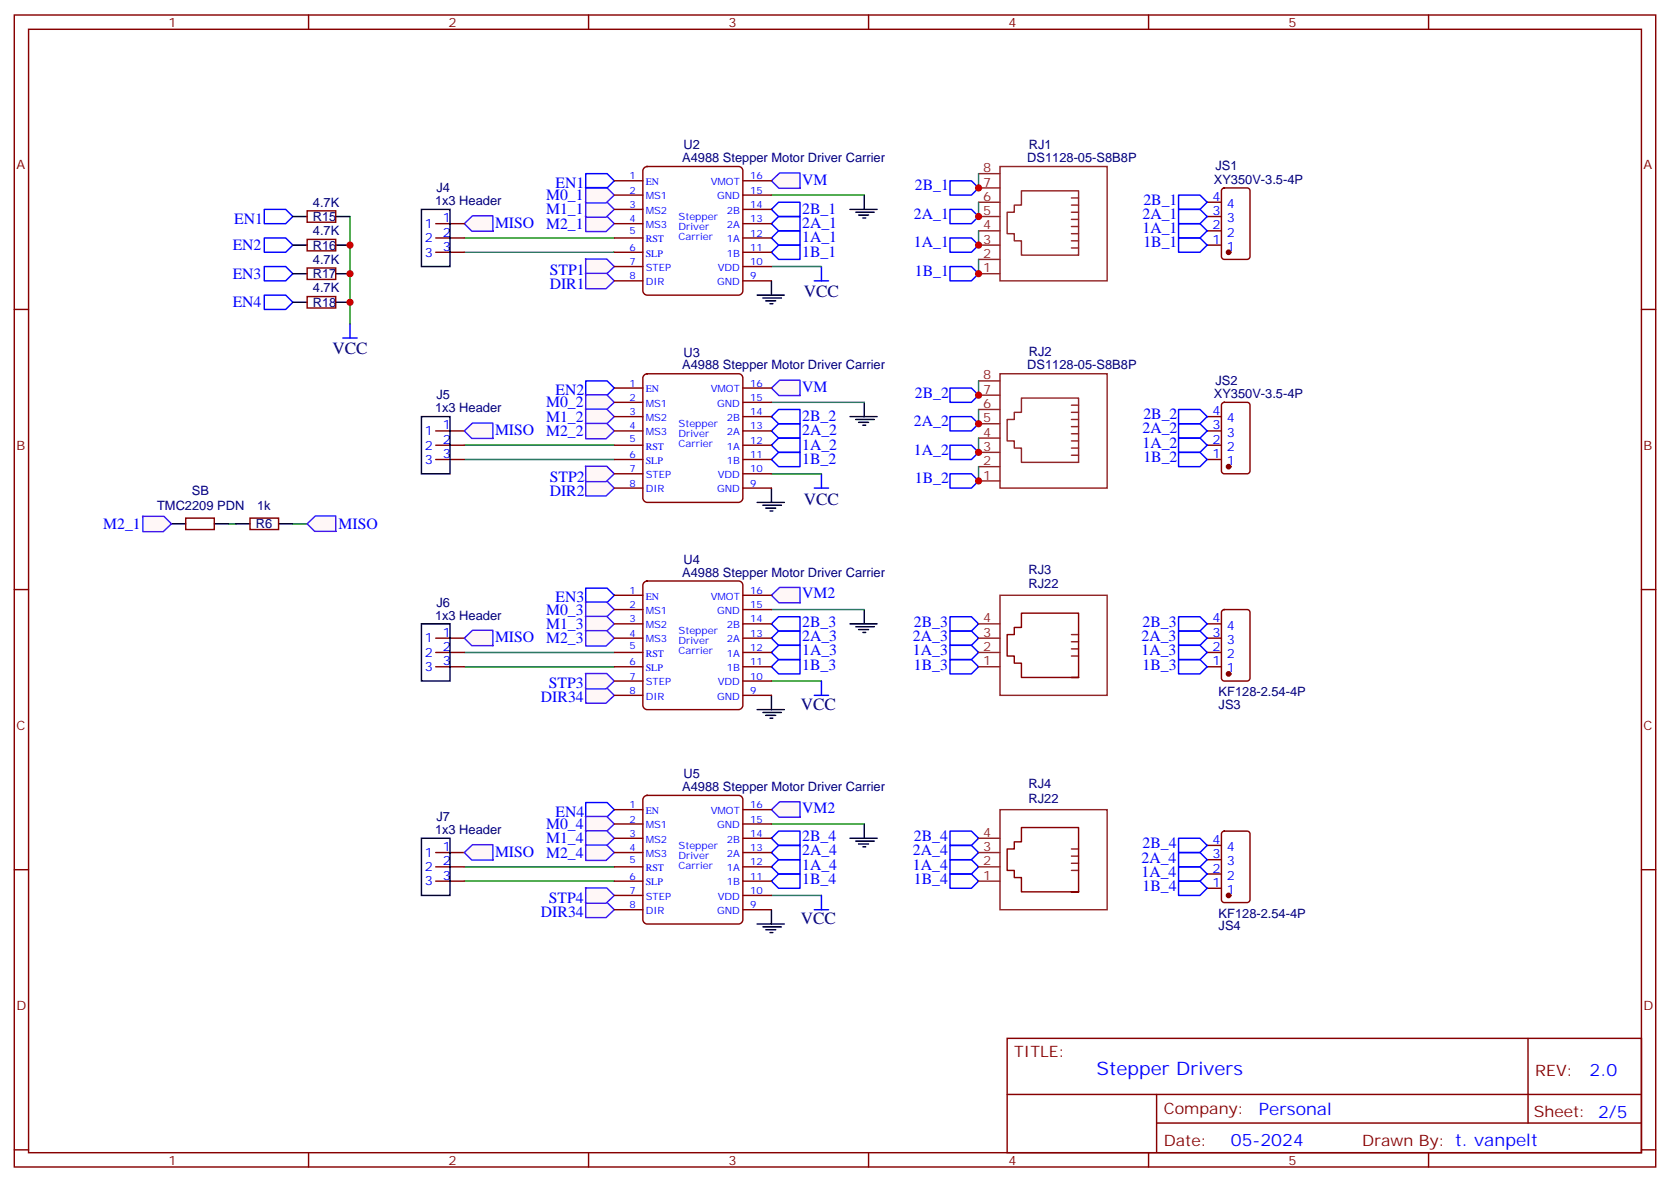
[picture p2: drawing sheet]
<svg xmlns="http://www.w3.org/2000/svg" width="412mm" height="292mm" viewBox="0 0 412 292" stroke-linecap="round" stroke-linejoin="round" font-family="sans-serif">
<g fill="none" stroke="#870000" stroke-width=".35">
<path d="M3.5 3.7h405.4v284.3h-405.4zM7.1 7.2h398.2v277.3h-398.2zM76.2 3.7v3.5M145.3 3.7v3.5M214.5 3.7v3.5M283.6 3.7v3.5M352.8 3.7v3.5M298.1 57h3.5M298.1 53.4h3.5M298.1 49.9h3.5M301.9 46.6l.4-.2h5.7a.71 .71 0 0 1 .7 .7v16.2a.76 .76 0 0 1-.7 .7h-5.7a.76 .76 0 0 1-.7-.7v-16.2zM3.5 76.4h3.6"/>
<path d="M298.1 60.5h3.5M405.3 76.4h3.6M301.9 99.5l.4-.2h5.7a.71 .71 0 0 1 .7 .7v16.2a.76 .76 0 0 1-.7 .7h-5.7a.76 .76 0 0 1-.7-.7v-16.2zM298.1 113.4h3.5M298.1 109.9h3.5M298.1 106.4h3.5M298.1 102.8h3.5M3.5 145.5h3.6M298.1 157.5h3.5M298.1 154h3.5M301.9 150.7l.4-.2h5.7a.71 .71 0 0 1 .7 .7v16.2a.76 .76 0 0 1-.7 .7h-5.7a.76 .76 0 0 1-.7-.7v-16.2zM405.3 145.5h3.6"/>
<path d="M298.1 164.6h3.5M298.1 161h3.5M3.5 214.7h3.6M298.1 219.3h3.5M298.1 215.7h3.5M298.1 212.2h3.5M298.1 208.7h3.5M301.9 205.3l.4-.2h5.7a.71 .71 0 0 1 .7 .7v16.3a.76 .76 0 0 1-.7 .7h-5.7a.76 .76 0 0 1-.7-.7v-16.3zM405.3 214.7h3.6M264.6 220.1h1.7h-14.1v-3.5h-1.7v-1.8h-1.8v-5.2h1.8v-1.8h1.7v-3.5h14.1v15.8M248.7 256.3h156.6v28.2h-156.6zM377.3 256.3v20.9"/>
<path d="M248.7 270.1h156.5M285.6 277.2h119.6M285.6 270.1v14.2M3.5 283.8h3.6M76.2 284.5v3.5M145.3 284.5v3.5M214.5 284.5v3.5M283.6 284.5v3.5M352.8 284.5v3.5M405.3 283.8h3.6"/>
</g>
<g fill="#870000" stroke="#870000" stroke-width=".35">
<circle cx="303.4" cy="115.2" r=".53"/>
<circle cx="303.4" cy="62.3" r=".53"/>
<circle cx="303.4" cy="221" r=".53"/>
<circle cx="303.4" cy="166.3" r=".53"/>
</g>
<g fill="none" stroke="#8c2424" stroke-width=".35">
<path d="M241.7 42.9h5.2M241.7 46.4h5.2M241.7 49.9h5.2M241.7 53.4h5.2M241.7 57h5.2M246.9 41.1h26.5v28.2h-26.5zM252.2 47.1h14.1v15.9h-14.1v-3.6h-1.7v-1.7h-1.8v-5.3h1.8v-1.8h1.7zM264.6 48.9h1.7M264.6 50.6h1.7M264.6 52.4h1.7M264.6 54.2h1.7M264.6 55.9h1.7"/>
<path d="M264.6 57.7h1.7M264.6 59.4h1.7M241.7 60.5h5.2M241.7 64h5.2M241.7 67.6h5.2M264.6 61.2h1.7M241.7 94h5.2M241.7 97.5h5.2M246.9 92.3h26.5v28.2h-26.5zM252.2 98.2h14.1v15.9h-14.1v-3.5h-1.7v-1.8h-1.8v-5.3h1.8v-1.7h1.7zM241.7 101.1h5.2M241.7 104.6h5.2"/>
<path d="M241.7 108.1h5.2M241.7 111.7h5.2M241.7 115.2h5.2M241.7 118.7h5.2M264.6 100h1.7M264.6 101.8h1.7M264.6 103.5h1.7M264.6 105.3h1.7M264.6 107.1h1.7M264.6 108.8h1.7M264.6 110.6h1.7M264.6 112.4h1.7"/>
<path d="M246.9 199.8h26.5v24.7h-26.5zM241.7 217.5h5.2M241.7 214h5.2M241.7 210.4h5.2M241.7 206.9h5.2M264.6 214.8h1.7M264.6 213.1h1.7M264.6 211.3h1.7M264.6 209.6h1.7"/>
</g>
<g fill="none" stroke="#00f" stroke-width=".35">
<path d="M234.6 44.6h5.3l1.8 1.8-1.8 1.8h-5.3zM234.6 51.7h5.3l1.8 1.7-1.8 1.8h-5.3zM234.6 58.7h5.3l1.8 1.8-1.8 1.8h-5.3zM291 48.2h5.3l1.8 1.7-1.8 1.8h-5.3zM291 51.7h5.3l1.8 1.7-1.8 1.8h-5.3zM291 55.2h5.3l1.8 1.8-1.8 1.7h-5.3zM291 58.7h5.3l1.8 1.8-1.8 1.8h-5.3zM234.6 65.8h5.3l1.8 1.8-1.8 1.7h-5.3zM234.6 95.8h5.3l1.8 1.7-1.8 1.8h-5.3zM234.6 102.8h5.3l1.8 1.8-1.8 1.8h-5.3zM234.6 109.9h5.3l1.8 1.8-1.8 1.7h-5.3zM234.6 116.9h5.3l1.8 1.8-1.8 1.8h-5.3z"/>
<path d="M291 101.1h5.3l1.8 1.7-1.8 1.8h-5.3zM291 104.6h5.3l1.8 1.8-1.8 1.7h-5.3zM291 108.1h5.3l1.8 1.8-1.8 1.8h-5.3zM291 111.7h5.3l1.8 1.7-1.8 1.8h-5.3zM190.5 157.5l1.8-1.7h5.3v3.5h-5.3zM234.6 155.8h5.3l1.8 1.7-1.8 1.8h-5.3zM291 155.8h5.3l1.8 1.7-1.8 1.8h-5.3zM190.5 164.6l1.8-1.8h5.3v3.5h-5.3zM234.6 162.8h5.3l1.8 1.8-1.8 1.7h-5.3zM291 162.8h5.3l1.8 1.8-1.8 1.7h-5.3zM190.5 210.4l1.8-1.7h5.3v3.5h-5.3zM190.5 217.5l1.8-1.8h5.3v3.6h-5.3z"/>
<path d="M190.5 214l1.8-1.8h5.3v3.5h-5.3zM190.5 206.9l1.8-1.8h5.3v3.6h-5.3zM234.6 208.7h5.3l1.8 1.7-1.8 1.8h-5.3zM234.6 215.7h5.3l1.8 1.8-1.8 1.8h-5.3zM234.6 212.2h5.3l1.8 1.8-1.8 1.7h-5.3zM234.6 205.1h5.3l1.8 1.8-1.8 1.8h-5.3zM291 210.4h5.3l1.8 1.8-1.8 1.8h-5.3zM291 217.5h5.3l1.8 1.8-1.8 1.7h-5.3zM291 214h5.3l1.8 1.7-1.8 1.8h-5.3zM291 206.9h5.3l1.8 1.8-1.8 1.7h-5.3zM201.1 224.5h3.5M202.8 221v3.5"/>
</g>
<path d="M241.7 42.9v3.5M241.7 49.9v3.5M241.7 57v3.5M241.7 64v3.6M241.7 94v3.5M241.7 101.1v3.5M241.7 108.1v3.6M241.7 115.2v3.5M190.5 221h12.3" fill="none" stroke="#008700" stroke-width=".35"/>
<path d="M209.9 206.9h6.7M211.3 207.6h4.6M212 208.3h2.5M213.1 209h.7M213.4 203.4v3.5" fill="none" stroke="#000" stroke-width=".35"/>
<g fill="#fff7f7" stroke="#420aff" stroke-width=".35">
<path d="M190.5 199.8l2-1.9h5.1v3.8h-5.2z"/>
<path d="M144.6 222.7h5.2l1.9 1.8-2 2h-5.1z"/>
<path d="M144.6 219.2h5.2l1.9 1.8-2 2h-5.1z"/>
</g>
<path d="M187 228.1h6.7M188.4 228.8h4.6M189.1 229.5h2.5M190.1 230.2h.8M190.5 224.5v3.6" fill="none" stroke="#000" stroke-width=".35"/>
<path d="M190.5 168.1h12.3M190.5 203.4h22.9" fill="none" stroke="#008700" stroke-width=".35"/>
<path d="M190.5 154l1.8-1.8h5.3v3.6h-5.3zM234.6 159.3h5.3l1.8 1.7-1.8 1.8h-5.3zM234.6 152.2h5.3l1.8 1.8-1.8 1.8h-5.3zM291 159.3h5.3l1.8 1.7-1.8 1.8h-5.3zM291 152.2h5.3l1.8 1.8-1.8 1.8h-5.3zM190.5 161l1.8-1.7h5.3v3.5h-5.3zM201.1 171.6h3.5M202.8 168.1v3.5" fill="none" stroke="#00f" stroke-width=".35"/>
<path d="M241.7 157.5h5.2M241.7 154h5.2M246.9 146.9h26.5v24.7h-26.5zM264.6 158.4h1.7M264.6 156.6h1.7M241.7 164.6h5.2M241.7 161h5.2M264.6 161.9h1.7M264.6 160.2h1.7" fill="none" stroke="#8c2424" stroke-width=".35"/>
<path d="M264.6 167.2h1.7h-14.1v-3.5h-1.7v-1.8h-1.8v-5.3h1.8v-1.7h1.7v-3.6h14.1v15.9" fill="none" stroke="#870000" stroke-width=".35"/>
<g fill="#fff7f7" stroke="#420aff" stroke-width=".35">
<path d="M190.5 146.9l2-1.9h5.1v3.8h-5.2z"/>
<path d="M144.6 169.8h5.2l1.9 1.8-2 2h-5.1z"/>
<path d="M144.6 166.2h5.2l1.9 1.9-2 1.9h-5.1z"/>
</g>
<path d="M187 175.2h6.7M188.4 175.9h4.6M189.1 176.6h2.5M190.1 177.3h.8M190.5 171.6v3.6" fill="none" stroke="#000" stroke-width=".35"/>
<circle cx="183.4" cy="95.8" r=".18" fill="#008700"/>
<g fill="#fff7f7" stroke="#420aff" stroke-width=".35">
<path d="M144.6 118.6h5.2l1.9 1.9-2 1.9h-5.1z"/>
<path d="M144.6 115.1h5.2l1.9 1.8-2 2h-5.1z"/>
<path d="M190.5 95.8l2-2h5.1v3.8h-5.2z"/>
</g>
<path d="M190.5 113.4l1.8-1.7h5.3v3.5h-5.3zM190.5 109.9l1.8-1.8h5.3v3.6h-5.3zM190.5 106.4l1.8-1.8h5.3v3.5h-5.3zM190.5 102.8l1.8-1.7h5.3v3.5h-5.3zM202.8 116.9v3.6M201.1 120.5h3.5" fill="none" stroke="#00f" stroke-width=".35"/>
<path d="M190.5 116.9h12.3" fill="none" stroke="#008700" stroke-width=".35"/>
<g fill="#fff7f7" stroke="#420aff" stroke-width=".35">
<path d="M144.6 63.9h5.2l1.9 1.9-2 1.9h-5.1z"/>
<path d="M144.6 67.5h5.2l1.9 1.8-2 2h-5.1z"/>
<path d="M190.5 44.6l2-1.9h5.1v3.8h-5.2z"/>
</g>
<path d="M190.5 58.7l1.8-1.7h5.3v3.5h-5.3zM190.5 51.7l1.8-1.8h5.3v3.5h-5.3zM192.3 53.4h5.3v3.6h-5.3l-1.8-1.8zM190.5 62.3l1.8-1.8h5.3v3.5h-5.3zM201.1 69.3h3.5M202.8 65.8v3.5" fill="none" stroke="#00f" stroke-width=".35"/>
<path d="M190.5 65.8h12.3" fill="none" stroke="#008700" stroke-width=".35"/>
<g fill="#fff7f7" stroke="#420aff" stroke-width=".35">
<path d="M144.6 53.4h5.2l1.9 1.8-2 2h-5.1z"/>
<path d="M144.6 49.8h5.2l1.9 1.9-2 1.9h-5.1z"/>
<path d="M144.6 46.3h5.2l1.9 1.9-2 1.9h-5.1z"/>
</g>
<g fill="none" stroke="#000" stroke-width=".35">
<path d="M209.9 51.7h6.7M211.3 52.4h4.6M212 53.1h2.5M213.1 53.8h.7M213.4 48.2v3.5M187 72.8h6.7M188.4 73.6h4.6M189.1 74.3h2.5M190.1 75h.8M190.5 69.3v3.5M213.4 99.3v3.5M209.9 102.8h6.7"/>
<path d="M211.3 103.5h4.6M212 104.2h2.5M213.1 105h.7M187 124h6.7M188.4 124.7h4.6M189.1 125.4h2.5M190.1 126.1h.8M190.5 120.5v3.5M209.9 154h6.7M211.3 154.7h4.6M212 155.4h2.5M213.1 156.1h.7"/>
<path d="M213.4 150.5v3.5"/>
</g>
<path d="M190.5 48.2h22.9M190.5 99.3h22.9M114.7 113.4h37M190.5 150.5h22.9" fill="none" stroke="#008700" stroke-width=".35"/>
<path d="M144.6 42.9h5.3l1.8 1.7-1.8 1.8h-5.3zM144.6 94h5.3l1.8 1.8-1.8 1.7h-5.3zM144.6 145.2h5.3l1.8 1.7-1.8 1.8h-5.3zM144.6 198.1h5.3l1.8 1.7-1.8 1.8h-5.3z" fill="none" stroke="#00f" stroke-width=".35"/>
<g fill="#fff7f7" stroke="#420aff" stroke-width=".35">
<path d="M144.6 97.5h5.2l1.9 1.8-2 1.9h-5.1z"/>
<path d="M144.6 101h5.2l1.9 1.8-2 2h-5.1z"/>
<path d="M144.6 104.5h5.2l1.9 1.9-2 1.9h-5.1z"/>
<path d="M144.6 148.6h5.2l1.9 1.9-2 1.9h-5.1z"/>
<path d="M144.6 152.1h5.2l1.9 1.9-2 1.9h-5.1z"/>
<path d="M144.6 155.7h5.2l1.9 1.8-2 2h-5.1z"/>
<path d="M144.6 201.5h5.2l1.9 1.9-2 1.9h-5.1z"/>
<path d="M144.6 205.1h5.2l1.9 1.8-2 1.9h-5.1z"/>
<path d="M144.6 208.6h5.2l1.9 1.8-2 2h-5.1z"/>
</g>
<path d="M114.7 164.6h37M114.7 217.5h37" fill="none" stroke="#008700" stroke-width=".35"/>
<path d="M114.7 55.2l2-1.9h5l.1 3.8h-5.3z" fill="#fff7f7" stroke="#420aff" stroke-width=".35"/>
<path d="M114.7 58.7h37M114.7 62.3h37M114.7 109.9h37M114.7 161h37M114.7 214h37" fill="none" stroke="#008700" stroke-width=".35"/>
<path d="M107.6 55.2h7.1M107.6 58.7h7.1M107.6 62.3h7.1M107.6 106.4h7.1M107.6 109.9h7.1M107.6 113.4h7.1" fill="none" stroke="#870000" stroke-width=".35"/>
<path d="M104.1 51.7h7v14.1h-7zM104.1 102.8h7v14.1h-7z" fill="none" stroke="#000" stroke-width=".35"/>
<path d="M114.7 106.4l2-2h5l.1 3.8h-5.3z" fill="#fff7f7" stroke="#420aff" stroke-width=".35"/>
<path d="M107.6 157.5h7.1M107.6 161h7.1M107.6 164.6h7.1" fill="none" stroke="#870000" stroke-width=".35"/>
<path d="M104.1 154h7v14.1h-7z" fill="none" stroke="#000" stroke-width=".35"/>
<path d="M114.7 157.5l2-1.9h5l.1 3.8h-5.3z" fill="#fff7f7" stroke="#420aff" stroke-width=".35"/>
<path d="M107.6 210.4h7.1M107.6 214h7.1M107.6 217.5h7.1" fill="none" stroke="#870000" stroke-width=".35"/>
<path d="M104.1 206.9h7v14.1h-7z" fill="none" stroke="#000" stroke-width=".35"/>
<path d="M114.7 210.4l2-1.9h5l.1 3.8h-5.3z" fill="#fff7f7" stroke="#420aff" stroke-width=".35"/>
<path d="M159 41.5l.8-.4h22.6a1.06 1.06 0 0 1 1 1.1v29.6a1.13 1.13 0 0 1-1 1h-22.6a1.13 1.13 0 0 1-1.1-1v-29.6z" fill="#fff" stroke="#870000" stroke-width=".35"/>
<g fill="none" stroke="#870000" stroke-width=".35">
<path d="M151.7 44.6h7M151.7 48.2h7M151.7 51.7h7M151.7 55.2h7M151.7 58.7h7M183.4 44.6h7.1M183.4 48.2h7.1M183.4 51.7h7.1M183.4 55.2h7.1M183.4 58.7h7.1M151.7 62.3h7M151.7 65.8h7"/>
<path d="M151.7 69.3h7M183.4 62.3h7.1M183.4 65.8h7.1M183.4 69.3h7.1"/>
</g>
<path d="M159 92.7l.8-.4h22.6a1.06 1.06 0 0 1 1 1v29.6a1.13 1.13 0 0 1-1 1.1h-22.6a1.13 1.13 0 0 1-1.1-1.1v-29.6z" fill="#fff" stroke="#870000" stroke-width=".35"/>
<g fill="none" stroke="#870000" stroke-width=".35">
<path d="M151.7 95.8h7M151.7 99.3h7M183.4 95.8h7.1M183.4 99.3h7.1M151.7 102.8h7M151.7 106.4h7M151.7 109.9h7M151.7 113.4h7M151.7 116.9h7M183.4 102.8h7.1M183.4 106.4h7.1M183.4 109.9h7.1"/>
<path d="M183.4 113.4h7.1M183.4 116.9h7.1M151.7 120.5h7M183.4 120.5h7.1"/>
</g>
<path d="M159 143.8l.8-.4h22.6a1.06 1.06 0 0 1 1 1.1v29.6a1.13 1.13 0 0 1-1 1.1h-22.6a1.13 1.13 0 0 1-1.1-1.1v-29.6z" fill="#fff" stroke="#870000" stroke-width=".35"/>
<g fill="none" stroke="#870000" stroke-width=".35">
<path d="M151.7 146.9h7M151.7 150.5h7M151.7 154h7M151.7 157.5h7M183.4 146.9h7.1M183.4 150.5h7.1M183.4 154h7.1M183.4 157.5h7.1M151.7 161h7M151.7 164.6h7M151.7 168.1h7M151.7 171.6h7"/>
<path d="M183.4 161h7.1M183.4 164.6h7.1M183.4 168.1h7.1M183.4 171.6h7.1"/>
</g>
<path d="M159 196.8l.8-.5h22.6a1.06 1.06 0 0 1 1 1.1v29.6a1.13 1.13 0 0 1-1 1.1h-22.6a1.13 1.13 0 0 1-1.1-1.1v-29.6z" fill="#fff" stroke="#870000" stroke-width=".35"/>
<g fill="none" stroke="#870000" stroke-width=".35">
<path d="M75.8 52h7.1v2.9h-7.1zM75.8 59.1h7.1v2.8h-7.1zM75.8 66.1h7.1v2.9h-7.1zM75.8 73.2h7.1v2.8h-7.1zM151.7 199.8h7M183.4 199.8h7.1M151.7 203.4h7M151.7 206.9h7M151.7 210.4h7M151.7 214h7M151.7 217.5h7M183.4 203.4h7.1"/>
<path d="M183.4 206.9h7.1M183.4 210.4h7.1M183.4 214h7.1M183.4 217.5h7.1M151.7 221h7M151.7 224.5h7M183.4 221h7.1M183.4 224.5h7.1"/>
</g>
<path d="M65.3 51.7h5.3l1.7 1.7-1.7 1.8h-5.3zM65.3 58.7h5.3l1.7 1.8-1.7 1.8h-5.3zM65.3 65.8h5.3l1.7 1.8-1.7 1.7h-5.3zM65.3 72.8h5.3l1.7 1.8-1.7 1.8h-5.3zM86.4 79.9v3.5M84.7 83.4h3.5" fill="none" stroke="#00f" stroke-width=".35"/>
<path d="M86.4 53.4v26.5M56.4 129.3h1.8M72.3 129.3h3.5" fill="none" stroke="#008700" stroke-width=".35"/>
<path d="M72.3 53.4h3.5M82.9 53.4h3.5M72.3 60.5h3.5M72.3 67.6h3.5M72.3 74.6h3.5M82.9 60.5h3.5M82.9 67.6h3.5M82.9 74.6h3.5" fill="none" stroke="#000" stroke-width=".35"/>
<path d="M75.8 129.3l2.1-1.9h5l.1 3.7h-5.3z" fill="#fff7f7" stroke="#420aff" stroke-width=".35"/>
<path d="M42.3 129.3h3.6M52.9 129.3h3.5M58.2 129.3h3.5M68.8 129.3h3.5" fill="none" stroke="#000" stroke-width=".35"/>
<path d="M45.9 127.9h7v2.8h-7zM61.7 127.9h7.1v2.8h-7.1z" fill="none" stroke="#870000" stroke-width=".35"/>
<path d="M35.2 127.4h5.3l1.8 1.9-2 1.9h-5z" fill="#fff7f7" stroke="#420aff" stroke-width=".35"/>
<g fill="#c00">
<circle cx="241.7" cy="67.6" r=".88"/>
<circle cx="241.7" cy="60.5" r=".88"/>
<circle cx="241.7" cy="53.4" r=".88"/>
<circle cx="241.7" cy="46.4" r=".88"/>
<circle cx="241.7" cy="97.5" r=".88"/>
<circle cx="241.7" cy="104.6" r=".88"/>
<circle cx="241.7" cy="111.7" r=".88"/>
<circle cx="241.7" cy="118.7" r=".88"/>
<circle cx="86.4" cy="60.5" r=".88"/>
<circle cx="86.4" cy="67.6" r=".88"/>
<circle cx="86.4" cy="74.6" r=".88"/>
</g>
<text font-size="4.6" fill="#00f" x="270.8" y="265.3">Stepper Drivers</text>
<g font-size="4.2" fill="#000080">
<text x="198.5" y="73.4">VCC</text>
<text x="82.1" y="87.5">VCC</text>
<text x="198.5" y="124.5">VCC</text>
<text x="197.7" y="175.2">VCC</text>
<text x="197.7" y="228.1">VCC</text>
</g>
<g font-size="4.2" fill="#00f">
<text x="392.5" y="265.6">2.0</text>
<text x="310.9" y="275.1">Personal</text>
<text x="304" y="282.9">05-2024</text>
</g>
<g font-size="3.9" fill="#00f">
<text x="137.2" y="46.4">EN1</text>
<text x="198.1" y="45.7">VM</text>
<text x="225.9" y="47">2B_1</text>
<text x="134.9" y="52.9">M1_1</text>
<text x="134.9" y="49.4">M0_1</text>
<text x="198.1" y="52.7">2B_1</text>
<text x="282.4" y="50.5">2B_1</text>
<text x="57.8" y="55.2">EN1</text>
<text x="122.2" y="56.3">MISO</text>
<text x="134.9" y="56.5">M2_1</text>
<text x="198.1" y="59.8">1A_1</text>
<text x="198.1" y="56.3">2A_1</text>
<text x="225.7" y="54">2A_1</text>
<text x="282.1" y="54">2A_1</text>
<text x="282.1" y="57.6">1A_1</text>
<text x="57.5" y="61.7">EN2</text>
<text x="198.1" y="63.3">1B_1</text>
<text x="225.7" y="61.1">1A_1</text>
<text x="282.4" y="61.1">1B_1</text>
<text x="57.5" y="68.8">EN3</text>
<text x="135.7" y="67.9">STP1</text>
<text x="135.7" y="71.4">DIR1</text>
<text x="225.9" y="68.1">1B_1</text>
<text x="57.5" y="75.8">EN4</text>
<text x="134.9" y="100.6">M0_2</text>
<text x="137.2" y="97.5">EN2</text>
<text x="198.1" y="96.8">VM</text>
<text x="225.9" y="98.1">2B_2</text>
<text x="122.2" y="107.4">MISO</text>
<text x="134.9" y="104.1">M1_2</text>
<text x="134.9" y="107.6">M2_2</text>
<text x="198.1" y="107.4">2A_2</text>
<text x="198.1" y="103.9">2B_2</text>
<text x="225.7" y="105.2">2A_2</text>
<text x="282.1" y="106.9">2A_2</text>
<text x="282.4" y="103.4">2B_2</text>
<text x="198.1" y="110.9">1A_2</text>
<text x="225.7" y="112.2">1A_2</text>
<text x="282.1" y="110.5">1A_2</text>
<text x="135.7" y="119">STP2</text>
<text x="198.1" y="114.5">1B_2</text>
<text x="225.9" y="119.3">1B_2</text>
<text x="282.4" y="114">1B_2</text>
<text x="135.7" y="122.5">DIR2</text>
<text x="25.5" y="130.6">M2_1</text>
<text x="83.6" y="130.6">MISO</text>
<text x="137.2" y="148.7">EN3</text>
<text x="198.1" y="147.7">VM2</text>
<text x="134.9" y="151.7">M0_3</text>
<text x="134.9" y="155.2">M1_3</text>
<text x="198.1" y="154.7">2B_3</text>
<text x="225.7" y="154.7">2B_3</text>
<text x="282.1" y="154.7">2B_3</text>
<text x="122.2" y="158.6">MISO</text>
<text x="134.9" y="158.8">M2_3</text>
<text x="198.1" y="158.2">2A_3</text>
<text x="198.1" y="161.7">1A_3</text>
<text x="225.5" y="158.2">2A_3</text>
<text x="225.5" y="161.7">1A_3</text>
<text x="281.9" y="158.2">2A_3</text>
<text x="281.9" y="161.7">1A_3</text>
<text x="198.1" y="165.3">1B_3</text>
<text x="225.7" y="165.3">1B_3</text>
<text x="282.1" y="165.3">1B_3</text>
<text x="133.6" y="173.4">DIR34</text>
<text x="135.5" y="169.9">STP3</text>
<text x="137.2" y="201.6">EN4</text>
<text x="198.1" y="200.6">VM2</text>
<text x="134.9" y="204.6">M0_4</text>
<text x="134.9" y="208.2">M1_4</text>
<text x="198.1" y="207.6">2B_4</text>
<text x="225.7" y="207.6">2B_4</text>
<text x="282.1" y="209.4">2B_4</text>
<text x="122.2" y="211.5">MISO</text>
<text x="134.9" y="211.7">M2_4</text>
<text x="198.1" y="211.1">2A_4</text>
<text x="198.1" y="214.7">1A_4</text>
<text x="225.5" y="211.1">2A_4</text>
<text x="225.5" y="214.7">1A_4</text>
<text x="281.9" y="212.9">2A_4</text>
<text x="198.1" y="218.2">1B_4</text>
<text x="225.7" y="218.2">1B_4</text>
<text x="281.9" y="216.4">1A_4</text>
<text x="282.1" y="220">1B_4</text>
<text x="133.6" y="226.3">DIR34</text>
<text x="135.5" y="222.8">STP4</text>
</g>
<g font-size="3.9" fill="#800">
<text x="250.5" y="260.9">TITLE:</text>
<text x="379.1" y="265.6">REV:</text>
<text x="287.4" y="275.1">Company:</text>
<text x="378.7" y="275.7">Sheet: 2/5</text>
<text x="287.4" y="282.8">Date:</text>
<text x="336.4" y="282.8">Drawn By: t. vanpelt</text>
</g>
<g font-size="3.2" fill="#800">
<text x="41.6" y="6.7">1</text>
<text x="110.8" y="6.7">2</text>
<text x="179.9" y="6.7">3</text>
<text x="249.1" y="6.7">4</text>
<text x="318.2" y="6.7">5</text>
<text x="4.1" y="41.8">A</text>
<text x="405.9" y="41.8">A</text>
<text x="4.1" y="110.9">B</text>
<text x="405.9" y="110.9">B</text>
<text x="4.1" y="180.1">C</text>
<text x="405.9" y="180.1">C</text>
<text x="4.1" y="249.2">D</text>
<text x="405.9" y="249.2">D</text>
<text x="41.6" y="287.5">1</text>
<text x="110.8" y="287.5">2</text>
<text x="179.9" y="287.5">3</text>
<text x="249.1" y="287.5">4</text>
<text x="318.2" y="287.5">5</text>
</g>
<g font-size="3.2" fill="#000080">
<text x="168.5" y="40">A4988 Stepper Motor Driver Carrier</text>
<text x="168.8" y="36.9">U2</text>
<text x="253.7" y="40">DS1128-05-S8B8P</text>
<text x="254.1" y="36.7">RJ1</text>
<text x="107.8" y="47.4">J4</text>
<text x="299.7" y="45.3">XY350V-3.5-4P</text>
<text x="300.2" y="42">JS1</text>
<text x="77.3" y="51">4.7K</text>
<text x="107.4" y="50.6">1x3 Header</text>
<text x="77.2" y="54.6">R15</text>
<text x="77.3" y="58">4.7K</text>
<text x="77.2" y="61.6">R16</text>
<text x="77.3" y="65.1">4.7K</text>
<text x="77.2" y="68.7">R17</text>
<text x="77.2" y="75.7">R18</text>
<text x="77.3" y="72.1">4.7K</text>
<text x="168.8" y="88">U3</text>
<text x="254.1" y="87.9">RJ2</text>
<text x="168.5" y="91.2">A4988 Stepper Motor Driver Carrier</text>
<text x="253.7" y="91.2">DS1128-05-S8B8P</text>
<text x="300.2" y="95">JS2</text>
<text x="107.4" y="101.8">1x3 Header</text>
<text x="107.8" y="98.6">J5</text>
<text x="299.7" y="98.2">XY350V-3.5-4P</text>
<text x="38.8" y="125.8">TMC2209 PDN</text>
<text x="47.4" y="122.2">SB</text>
<text x="63.5" y="125.8">1k</text>
<text x="63.2" y="130.4">R6</text>
<text x="168.5" y="142.3">A4988 Stepper Motor Driver Carrier</text>
<text x="168.8" y="139.2">U4</text>
<text x="254" y="141.6">RJ3</text>
<text x="107.8" y="149.8">J6</text>
<text x="254" y="145.2">RJ22</text>
<text x="107.4" y="152.9">1x3 Header</text>
<text x="300.9" y="171.8">KF128-2.54-4P</text>
<text x="300.9" y="175">JS3</text>
<text x="168.5" y="195.3">A4988 Stepper Motor Driver Carrier</text>
<text x="168.8" y="192.1">U5</text>
<text x="254" y="194.6">RJ4</text>
<text x="107.8" y="202.7">J7</text>
<text x="254" y="198.1">RJ22</text>
<text x="107.4" y="205.8">1x3 Header</text>
<text x="300.9" y="226.5">KF128-2.54-4P</text>
<text x="300.9" y="229.7">JS4</text>
</g>
<g font-size="3.2" fill="#8d2323">
<text x="242.8" y="42.5">8</text>
<text x="242.8" y="46">7</text>
<text x="242.8" y="49.6">6</text>
<text x="242.8" y="53.1">5</text>
<text x="242.8" y="56.6">4</text>
<text x="242.8" y="60.1">3</text>
<text x="242.8" y="63.7">2</text>
<text x="242.8" y="67.2">1</text>
<text x="242.8" y="93.7">8</text>
<text x="242.8" y="97.2">7</text>
<text x="242.8" y="100.7">6</text>
<text x="242.8" y="104.2">5</text>
<text x="242.8" y="107.8">4</text>
<text x="242.8" y="111.3">3</text>
<text x="242.8" y="114.8">2</text>
<text x="242.8" y="118.4">1</text>
<text x="242.8" y="153.6">4</text>
<text x="242.8" y="160.7">2</text>
<text x="242.8" y="157.2">3</text>
<text x="242.8" y="164.2">1</text>
<text x="242.8" y="206.6">4</text>
<text x="242.8" y="213.6">2</text>
<text x="242.8" y="210.1">3</text>
<text x="242.8" y="217.1">1</text>
</g>
<g font-size="3.2" fill="#00f">
<text x="299.4" y="53.1">3</text>
<text x="299.4" y="49.6">4</text>
<text x="302.9" y="51.3">4</text>
<text x="104.9" y="56.3">1</text>
<text x="104.9" y="59.8">2</text>
<text x="109.4" y="54.9">1</text>
<text x="109.4" y="58.4">2</text>
<text x="299.4" y="56.6">2</text>
<text x="302.9" y="58.4">2</text>
<text x="302.9" y="54.9">3</text>
<text x="104.9" y="63.3">3</text>
<text x="109.4" y="61.9">3</text>
<text x="299.4" y="60.1">1</text>
<text x="302.9" y="61.9">1</text>
<text x="104.9" y="107.4">1</text>
<text x="109.4" y="106">1</text>
<text x="299.4" y="106">3</text>
<text x="299.4" y="102.5">4</text>
<text x="302.9" y="107.8">3</text>
<text x="302.9" y="104.2">4</text>
<text x="104.9" y="110.9">2</text>
<text x="109.4" y="109.5">2</text>
<text x="109.4" y="113.1">3</text>
<text x="299.4" y="113.1">1</text>
<text x="299.4" y="109.5">2</text>
<text x="302.9" y="111.3">2</text>
<text x="104.9" y="114.5">3</text>
<text x="302.9" y="114.8">1</text>
<text x="299.4" y="153.6">4</text>
<text x="302.9" y="155.4">4</text>
<text x="104.9" y="158.6">1</text>
<text x="109.4" y="157.2">1</text>
<text x="109.4" y="160.7">2</text>
<text x="299.4" y="160.7">2</text>
<text x="299.4" y="157.2">3</text>
<text x="302.9" y="158.9">3</text>
<text x="104.9" y="162.1">2</text>
<text x="104.9" y="165.6">3</text>
<text x="109.4" y="164.2">3</text>
<text x="299.4" y="164.2">1</text>
<text x="302.9" y="166">1</text>
<text x="302.9" y="162.5">2</text>
<text x="299.4" y="208.3">4</text>
<text x="104.9" y="211.5">1</text>
<text x="104.9" y="215">2</text>
<text x="109.4" y="210.1">1</text>
<text x="109.4" y="213.6">2</text>
<text x="299.4" y="215.4">2</text>
<text x="299.4" y="211.8">3</text>
<text x="302.9" y="213.6">3</text>
<text x="302.9" y="210.1">4</text>
<text x="104.9" y="218.5">3</text>
<text x="109.4" y="217.1">3</text>
<text x="299.4" y="218.9">1</text>
<text x="302.9" y="220.7">1</text>
<text x="302.9" y="217.1">2</text>
</g>
<g font-size="2.5" fill="#00f">
<text x="155.4" y="44.3">1</text>
<text x="155.4" y="47.8">2</text>
<text x="159.5" y="45.7">EN</text>
<text x="175.5" y="45.7">VMOT</text>
<text x="185.2" y="47.8">15</text>
<text x="185.2" y="44.3">16</text>
<text x="155.4" y="51.3">3</text>
<text x="159.5" y="49.2">MS1</text>
<text x="159.5" y="52.7">MS2</text>
<text x="177.1" y="49.2">GND</text>
<text x="179.5" y="52.7">2B</text>
<text x="185.2" y="51.3">14</text>
<text x="155.4" y="54.9">4</text>
<text x="155.4" y="57.9">5</text>
<text x="159.5" y="56.3">MS3</text>
<text x="159.5" y="59.8">RST</text>
<text x="167.6" y="54.3">Stepper</text>
<text x="167.6" y="56.8">Driver</text>
<text x="167.6" y="59.2">Carrier</text>
<text x="179.5" y="59.8">1A</text>
<text x="179.5" y="56.3">2A</text>
<text x="185.2" y="58.4">12</text>
<text x="185.2" y="54.9">13</text>
<text x="155.4" y="61.9">6</text>
<text x="155.4" y="65.4">7</text>
<text x="159.5" y="63.3">SLP</text>
<text x="179.5" y="63.3">1B</text>
<text x="185.2" y="65.4">10</text>
<text x="185.2" y="61.9">11</text>
<text x="155.4" y="69">8</text>
<text x="159.5" y="66.9">STEP</text>
<text x="159.5" y="70.4">DIR</text>
<text x="177.1" y="70.4">GND</text>
<text x="177.2" y="66.9">VDD</text>
<text x="185.2" y="69">9</text>
<text x="155.4" y="95.4">1</text>
<text x="185.2" y="95.4">16</text>
<text x="155.4" y="99">2</text>
<text x="159.5" y="96.8">EN</text>
<text x="159.5" y="100.4">MS1</text>
<text x="175.5" y="96.8">VMOT</text>
<text x="177.1" y="100.4">GND</text>
<text x="185.2" y="99">15</text>
<text x="155.4" y="102.5">3</text>
<text x="155.4" y="106">4</text>
<text x="159.5" y="103.9">MS2</text>
<text x="159.5" y="107.4">MS3</text>
<text x="167.6" y="105.4">Stepper</text>
<text x="167.6" y="107.9">Driver</text>
<text x="179.5" y="103.9">2B</text>
<text x="179.5" y="107.4">2A</text>
<text x="185.2" y="106">13</text>
<text x="185.2" y="102.5">14</text>
<text x="155.4" y="109">5</text>
<text x="155.4" y="113.1">6</text>
<text x="159.5" y="110.9">RST</text>
<text x="167.6" y="110.4">Carrier</text>
<text x="179.5" y="110.9">1A</text>
<text x="185.2" y="113.1">11</text>
<text x="185.2" y="109.5">12</text>
<text x="155.4" y="116.6">7</text>
<text x="159.5" y="114.5">SLP</text>
<text x="159.5" y="118">STEP</text>
<text x="177.2" y="118">VDD</text>
<text x="179.5" y="114.5">1B</text>
<text x="185.2" y="116.6">10</text>
<text x="155.4" y="120.1">8</text>
<text x="159.5" y="121.5">DIR</text>
<text x="177.1" y="121.5">GND</text>
<text x="185.2" y="120.1">9</text>
<text x="155.4" y="146.6">1</text>
<text x="159.5" y="148">EN</text>
<text x="175.5" y="148">VMOT</text>
<text x="185.2" y="146.6">16</text>
<text x="155.4" y="150.1">2</text>
<text x="155.4" y="153.6">3</text>
<text x="159.5" y="151.5">MS1</text>
<text x="159.5" y="155">MS2</text>
<text x="177.1" y="151.5">GND</text>
<text x="179.5" y="155">2B</text>
<text x="185.2" y="153.6">14</text>
<text x="185.2" y="150.1">15</text>
<text x="155.4" y="157.2">4</text>
<text x="155.4" y="160.2">5</text>
<text x="159.5" y="158.6">MS3</text>
<text x="167.6" y="156.6">Stepper</text>
<text x="167.6" y="159.1">Driver</text>
<text x="167.6" y="161.5">Carrier</text>
<text x="179.5" y="158.6">2A</text>
<text x="185.2" y="160.7">12</text>
<text x="185.2" y="157.2">13</text>
<text x="155.4" y="164.2">6</text>
<text x="155.4" y="167.7">7</text>
<text x="159.5" y="162.1">RST</text>
<text x="159.5" y="165.6">SLP</text>
<text x="179.5" y="165.6">1B</text>
<text x="179.5" y="162.1">1A</text>
<text x="185.2" y="167.7">10</text>
<text x="185.2" y="164.2">11</text>
<text x="155.4" y="171.3">8</text>
<text x="159.5" y="169.2">STEP</text>
<text x="159.5" y="172.7">DIR</text>
<text x="177.1" y="172.7">GND</text>
<text x="177.2" y="169.2">VDD</text>
<text x="185.2" y="171.3">9</text>
<text x="155.4" y="199.5">1</text>
<text x="155.4" y="203">2</text>
<text x="159.5" y="200.9">EN</text>
<text x="175.5" y="200.9">VMOT</text>
<text x="185.2" y="203">15</text>
<text x="185.2" y="199.5">16</text>
<text x="155.4" y="206.6">3</text>
<text x="159.5" y="204.4">MS1</text>
<text x="159.5" y="208">MS2</text>
<text x="167.6" y="209.5">Stepper</text>
<text x="177.1" y="204.4">GND</text>
<text x="179.5" y="208">2B</text>
<text x="185.2" y="206.6">14</text>
<text x="155.4" y="210.1">4</text>
<text x="155.4" y="213.1">5</text>
<text x="159.5" y="211.5">MS3</text>
<text x="159.5" y="215">RST</text>
<text x="167.6" y="212">Driver</text>
<text x="167.6" y="214.5">Carrier</text>
<text x="179.5" y="215">1A</text>
<text x="179.5" y="211.5">2A</text>
<text x="185.2" y="213.6">12</text>
<text x="185.2" y="210.1">13</text>
<text x="155.4" y="217.1">6</text>
<text x="155.4" y="220.7">7</text>
<text x="159.5" y="218.5">SLP</text>
<text x="179.5" y="218.5">1B</text>
<text x="185.2" y="220.7">10</text>
<text x="185.2" y="217.1">11</text>
<text x="155.4" y="224.2">8</text>
<text x="159.5" y="222.1">STEP</text>
<text x="159.5" y="225.6">DIR</text>
<text x="177.1" y="225.6">GND</text>
<text x="177.2" y="222.1">VDD</text>
<text x="185.2" y="224.2">9</text>
</g>
</svg>
